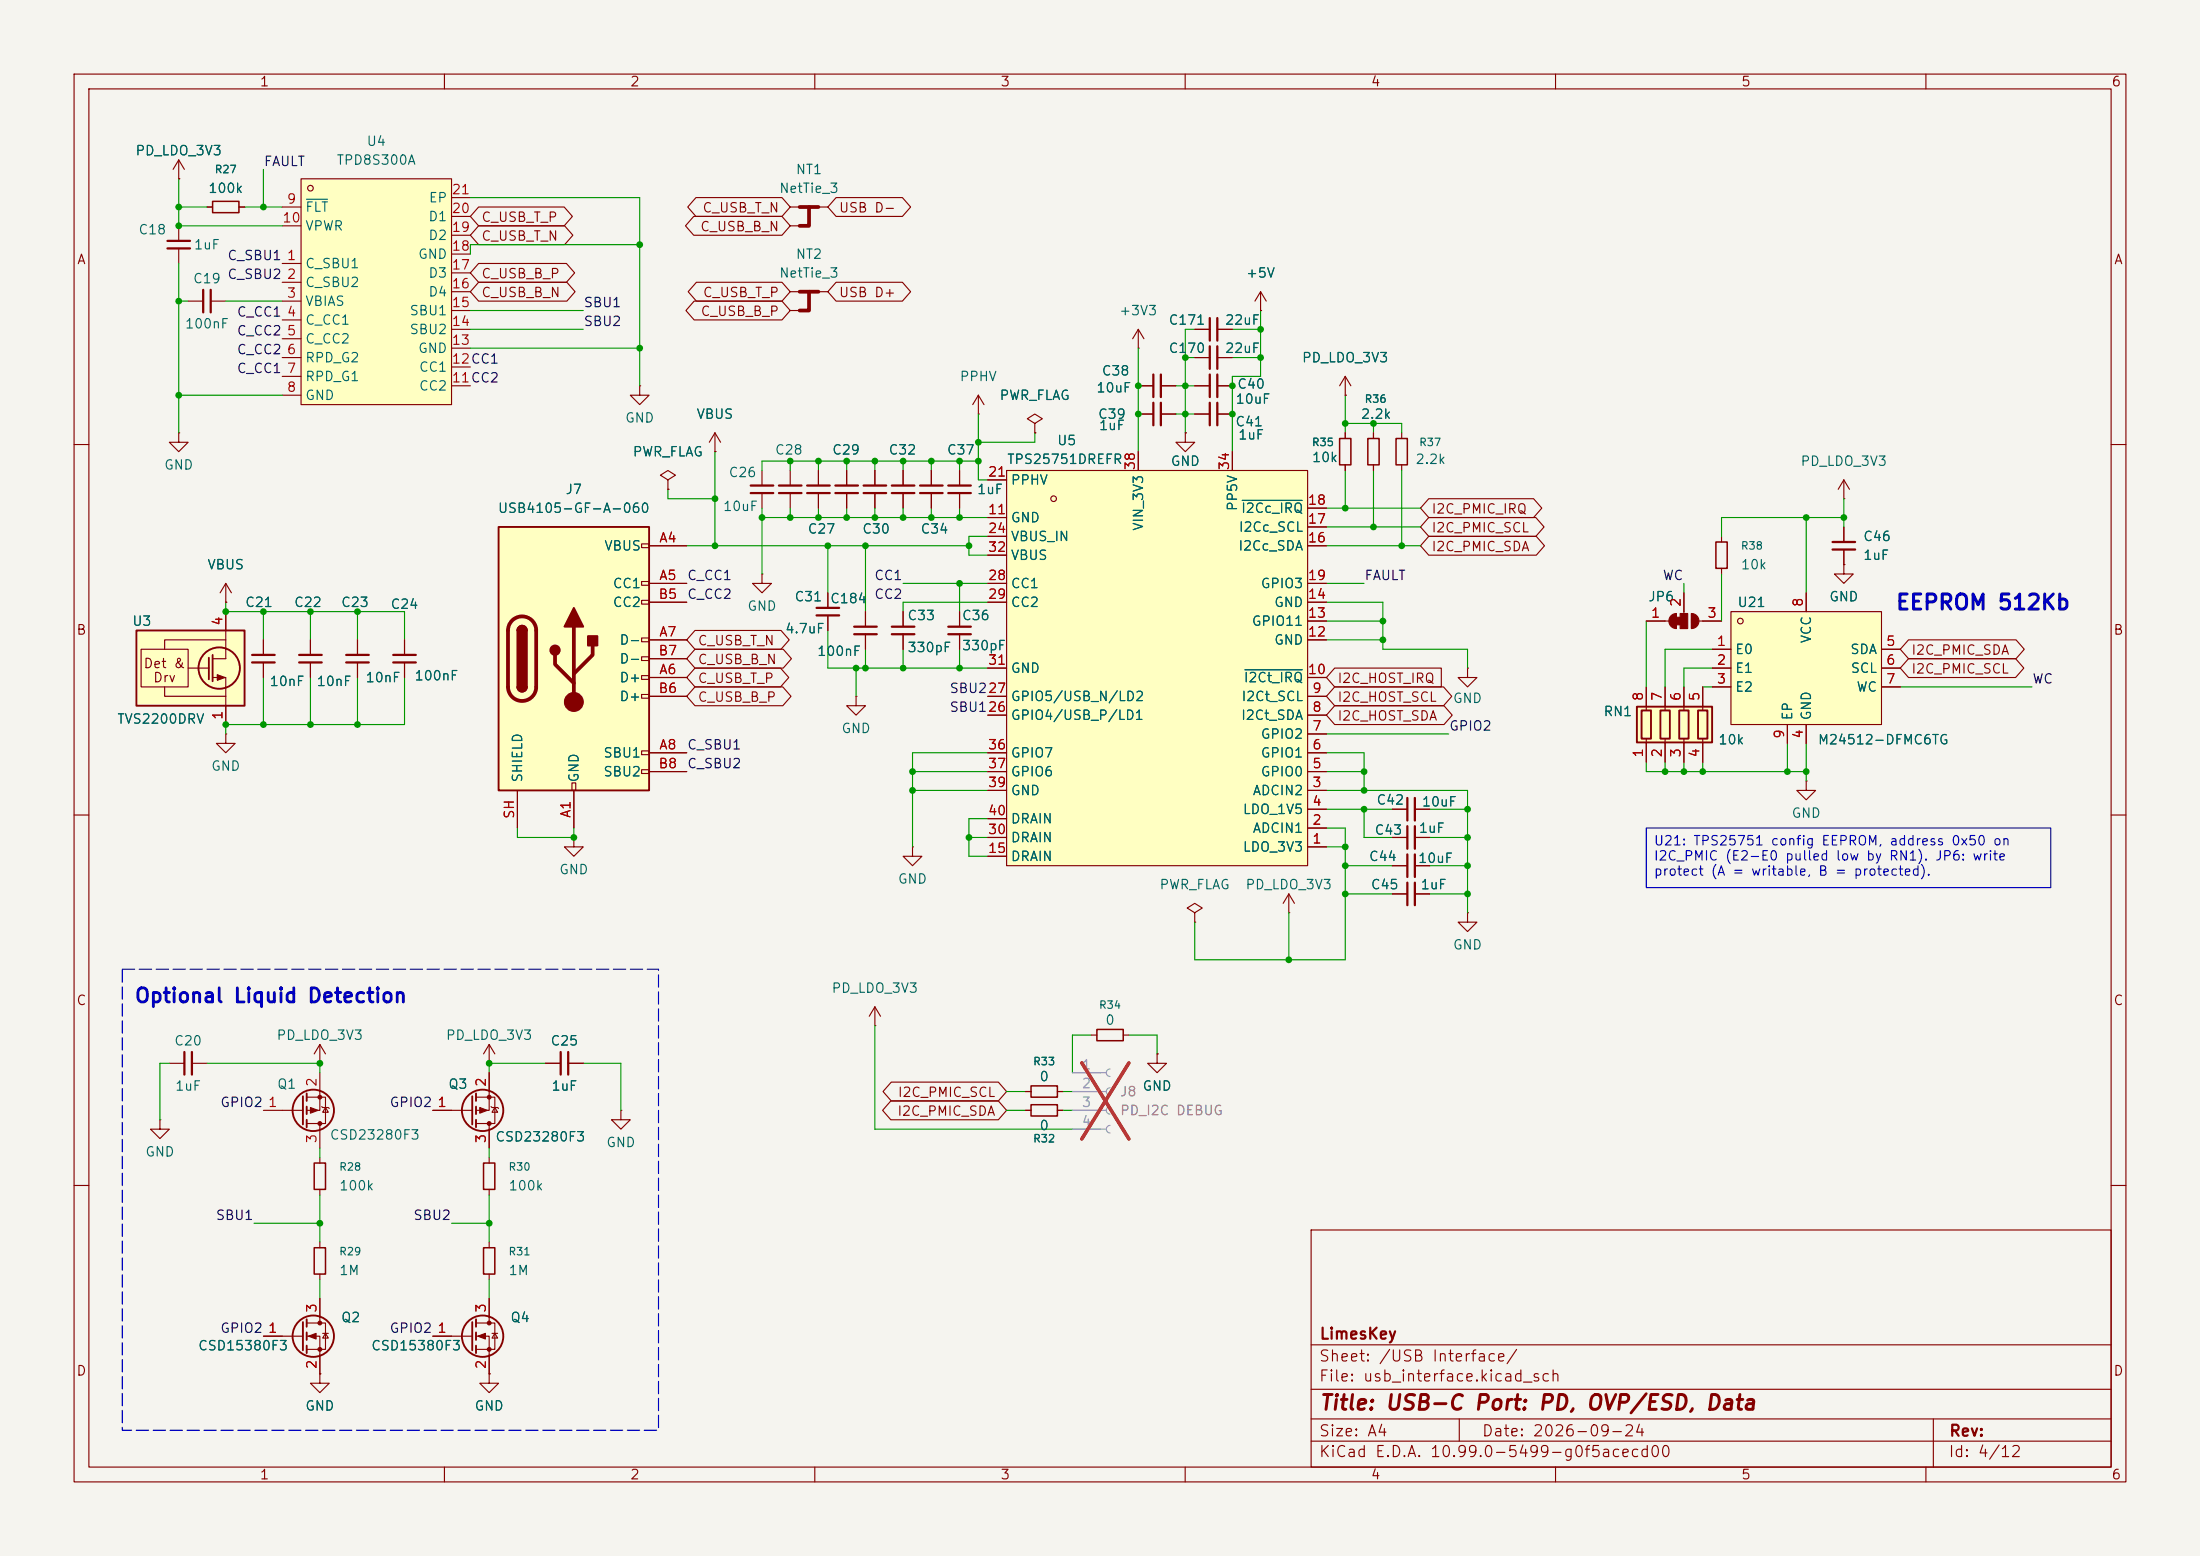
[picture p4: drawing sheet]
<svg xmlns="http://www.w3.org/2000/svg" width="297mm" height="210mm" viewBox="0 0 297 210" stroke-linecap="round" stroke-linejoin="round" font-family="sans-serif">
<path d="M0 0h297v210h-297z" fill="#f5f4ef" stroke="#f5f4ef" stroke-width=".14"/>
<g fill="none" stroke="#840000" stroke-width=".15">
<path d="M10 10h277v190h-277zM12 12h273v186h-273zM60 10v2M110 10v2M160 10v2M210 10v2M260 10v2M10 60h2M129.5 63.5v2M129.5 66.5v2.1M285 60h2M30.5 99.1v1.2h1.2l-1.2 1.3-1.3-1.3h1.3"/>
<path d="M30.5 99.1h.1M10 110h2M77.5 113v1.3h1.2l-1.2 1.3-1.3-1.3h1.3M77.5 113h.1M285 110h2M43.2 143.5h.1M43.2 141l-.8 1.2M43.2 141l.7 1.2M43.2 141v2.5M73.7 143.5h2M76.7 143.5h2M10 160h2"/>
<path d="M177 166h108v32h-108zM285 160h2M60 198v2M110 198v2M160 198v2M177 194.5h108M177 191.5h108M177 187.5h108M177 181.5h108M197 191.5v3M210 198v2M260 198v2"/>
<path d="M261 191.5v6.5"/>
</g>
<path d="M128 65.5h3.1M128 66.5h3.1M75.7 142v3M76.7 142v3" fill="none" stroke="#840000" stroke-width=".3"/>
<path d="M135.9 63.5h40.6v53.3h-40.6z" fill="#ffffc2"/>
<g fill="none" stroke="#840000" stroke-width=".15">
<path d="M189.2 58.4v.8M110.5 63.5v2M110.5 66.5v2.1M133.3 69.9h2.6M133.3 78.7h2.6M133.3 64.8h2.6M133.3 72.4h2.6M133.3 74.9h2.6M135.9 63.5h40.6v53.3h-40.6zM153.7 61v2.5M166.4 61v2.5M176.5 73.7h2.6"/>
<path d="M176.5 71.1h2.6M176.5 68.6h2.6M176.5 78.7h2.6M189.2 62.7v.8M133.3 96.5h2.6M133.3 94h2.6M133.3 81.3h2.6M133.3 90.2h2.6M176.5 99.1h2.6M176.5 96.5h2.6M176.5 94h2.6M176.5 91.4h2.6"/>
<path d="M176.5 86.4h2.6M176.5 83.8h2.6M176.5 81.3h2.6M133.3 106.7h2.6M133.3 104.1h2.6M133.3 101.6h2.6M133.3 115.6h2.6M133.3 113h2.6M133.3 110.5h2.6M176.5 114.3h2.6M176.5 111.8h2.6M176.5 106.7h2.6"/>
<path d="M176.5 109.2h2.6M176.5 104.1h2.6M176.5 101.6h2.6M243.8 105.4v1.3h1.3l-1.3 1.3-1.2-1.3h1.2M243.8 105.4h.1M138.4 149.9h.8M142.7 149.9h.8"/>
<circle cx="142.2" cy="67.3" r=".38"/>
</g>
<path d="M167.7 67.5h8.1M168.1 90.4h7.7" fill="none" stroke="#006464" stroke-width=".15"/>
<path d="M188.5 59.2h1.5v3.5h-1.5zM139.2 149.1h3.5v1.5h-3.5z" fill="none" stroke="#840000" stroke-width=".2"/>
<path d="M144.8 144.8h4.6M144.8 147.3h4.6M144.8 149.9h4.6M144.8 152.4h4.6M149.9 144.3a.51 .51 0 0 0-.5 .5 .51 .51 0 0 0 .5 .5M149.9 146.8a.51 .51 0 0 0-.5 .5 .51 .51 0 0 0 .5 .5M149.9 149.4a.51 .51 0 0 0-.5 .5 .51 .51 0 0 0 .5 .5M149.9 151.9a.51 .51 0 0 0-.5 .5 .51 .51 0 0 0 .5 .5" fill="none" stroke="#9c9b98" stroke-width=".15"/>
<path d="M146 143.5l6.4 10.2M152.4 143.5l-6.4 10.2" fill="none" stroke="#e12e31" stroke-width=".46"/>
<path d="M109 65.5h3M109 66.5h3" fill="none" stroke="#840000" stroke-width=".3"/>
<path d="M67.3 71.1h20.3v35.6h-20.3z" fill="#ffffc2"/>
<path d="M67.3 71.1h20.3v35.6h-20.3zM69.8 85.1a.64 .64 0 0 1 .7-.6 .64 .64 0 0 1 .6 .6M69.8 92.7a.64 .64 0 0 0 .7 .6 .64 .64 0 0 0 .6-.6" fill="none" stroke="#840000" stroke-width=".25"/>
<path d="M69.1 83.8a1.9 1.9 0 0 1 2.1-.5 1.9 1.9 0 0 1 1.2 1.8v7.6a1.91 1.91 0 0 1-1.9 1.9 1.91 1.91 0 0 1-1.9-1.9v-7.6a1.9 1.9 0 0 1 .5-1.3zM74.9 88.4v1.3l2.6 2.5M77.5 84.6v10.1M80 87.1v1.3l-2.5 2.5" fill="none" stroke="#840000" stroke-width=".51"/>
<g fill="#840000" stroke="#840000" stroke-width=".25">
<path d="M69.8 85.1h1.3v7.6h-1.3z"/>
<path d="M70 84.6a.64 .64 0 0 1 .7-.1 .64 .64 0 0 1 .4 .6h-1.3z"/>
<path d="M69.8 92.7h1.3a.64 .64 0 0 1-.6 .6 .64 .64 0 0 1-.7-.6z"/>
<path d="M77.5 82l1.2 2.6h-2.5z"/>
<path d="M79.4 85.9h1.2v1.2h-1.2z"/>
<circle cx="74.9" cy="87.8" r=".63"/>
</g>
<g fill="none" stroke="#840000" stroke-width=".15">
<path d="M86.6 73.4h1v.5h-1zM86.6 78.5h1v.5h-1zM87.6 73.7h5.1M87.6 78.7h5.1M86.6 81h1v.5h-1zM86.6 86.1h1v.5h-1zM86.6 88.6h1v.6h-1zM86.6 91.2h1v.5h-1zM86.6 93.7h1v.5h-1zM87.6 91.4h5.1M87.6 86.4h5.1M87.6 81.3h5.1"/>
<path d="M87.6 94h5.1M87.6 88.9h5.1M69.8 106.7v5.1M77.2 105.7h.5v1h-.5zM77.5 106.7v5.1M86.6 101.3h1v.6h-1zM86.6 103.9h1v.5h-1zM87.6 101.6h5.1M87.6 104.1h5.1"/>
</g>
<circle cx="77.5" cy="94.7" r="1.27" fill="#840000" stroke="#840000" stroke-width=".15"/>
<path d="M18.4 85.1h14.6v10.2h-14.6z" fill="#ffffc2"/>
<g fill="none" stroke="#840000" stroke-width=".25">
<path d="M18.4 85.1h14.6v10.2h-14.6zM28.2 88.8v2.9M28.7 88.4v3.5M40.9 148v3.8M41.4 147.6v1M41.4 149.4v1M41.4 151.1v1M63.8 148v3.8M64.3 147.6v1M64.3 149.4v1M64.3 151.1v1M40.9 178.4v3.8"/>
<path d="M41.4 178.1v1M41.4 179.8v1M41.4 181.6v1"/>
<circle cx="29.6" cy="90.2" r="2.79"/>
<circle cx="42.3" cy="149.9" r="2.79"/>
<circle cx="65.2" cy="149.9" r="2.79"/>
<circle cx="42.3" cy="180.3" r="2.79"/>
</g>
<g fill="none" stroke="#840000" stroke-width=".15">
<path d="M24.1 24.1h.1M24.1 21.6l-.7 1.3M24.1 21.6l.8 1.3M24.1 21.6v2.5M24.1 30.5v2M24.1 33.5v2.1M106.7 39.4h5.1M24.1 58.4v1.3h1.3l-1.3 1.3-1.2-1.3h1.2M24.1 58.4h.1M25.4 40.6h2M28.4 40.6h2.1M96.5 58.4l-.7 1.3"/>
<path d="M96.5 58.4l.8 1.3M96.5 58.4v2.6M106.7 41.9h2.5M30.5 78.7v2.6M30.5 78.7l-.8 1.3M30.5 78.7l.7 1.3M96.5 61h.1M102.9 63.5v2M102.9 66.5v2.1M118.1 63.5v2M118.1 66.5v2.1M19 87.6h6.4v5.1h-6.4z"/>
<path d="M22.2 92.7v1.3h8.3M25.4 90.2h2.8M28.7 91.4h1.8v6.4M30.5 86.4h-8.3v1.2M30.5 81.3h.1M30.5 82.6v6.3h-1.8M35.6 86.4v2M35.6 89.4v2M41.9 86.4v2M41.9 89.4v2M116.8 82.6v2M116.8 85.6v2"/>
<path d="M118.1 138.4h.1M118.1 135.9l-.8 1.3M118.1 135.9l.8 1.3M118.1 135.9v2.5M147.3 139.7h.8M151.6 139.7h.8M174 123.2h.1M174 120.7l-.8 1.2M174 120.7l.8 1.2M174 120.7v2.5M21.6 151.1v1.3h1.3l-1.3 1.3-1.3-1.3h1.3M21.6 151.1h.1"/>
<path d="M22.9 143.5h2M25.9 143.5h2M35.6 149.9h5.3M41.4 148.1h2.5v3.5h-2.5M43.2 144.8v5.1h-1.8M43.2 151.6v3.3M43.2 156.2v.8M43.4 149.4l.2 .1h.7l.1 .1M43.9 149.5l.4 .6h-.7zM58.4 149.9h5.4M64.3 148.1h2.5v3.5h-2.5M66 144.8v5.1h-1.7"/>
<path d="M66 151.6v3.3M66 156.2v.8M66.3 149.4l.1 .1h.8l.1 .1M66.8 149.5l.4 .6h-.8zM83.8 149.9v1.2h1.3l-1.3 1.3-1.3-1.3h1.3M83.8 149.9h.1M41.4 178.6h2.5v3.5h-2.5M43.2 160.5v.8M43.2 167.6v.8M43.2 172v.7M43.2 175.3v3.3M43.6 180h.7"/>
<path d="M43.9 180l.4 .6h-.7zM66 160.5v.8M66 167.6v.8M66 172v.7M35.6 180.3h5.3M41.4 180.3h1.8v5.1M43.2 185.4v1.3h1.2l-1.2 1.3-1.3-1.3h1.3M43.2 185.4h.1M66 185.4v1.3h1.3l-1.3 1.3-1.2-1.3h1.2M66 185.4h.1"/>
</g>
<g fill="#840000" stroke="#840000" stroke-width=".15">
<path d="M29.3 91.1l1.1 .3-1.1 .4z"/>
<path d="M64.8 149.5l1 .4-1 .3z"/>
<path d="M41.7 180.3l1-.3v.7z"/>
<path d="M41.9 149.5l1 .4-1 .3z"/>
<circle cx="66" cy="151.6" r=".25"/>
<circle cx="66" cy="148.1" r=".25"/>
<circle cx="43.2" cy="178.6" r=".25"/>
<circle cx="43.2" cy="182.1" r=".25"/>
<circle cx="43.2" cy="151.6" r=".25"/>
<circle cx="43.2" cy="148.1" r=".25"/>
</g>
<g fill="none" stroke="#840000" stroke-width=".3">
<path d="M22.6 33.5h3.1M22.6 32.5h3.1M27.4 39.1v3.1M28.4 39.1v3.1M101.3 65.5h3.1M101.3 66.5h3.1M116.6 65.5h3M116.6 66.5h3M34 88.4h3.1M34 89.4h3.1M40.4 88.4h3M40.4 89.4h3"/>
<path d="M115.3 84.6h3.1M115.3 85.6h3.1M24.9 142v3M25.9 142v3"/>
</g>
<path d="M148.1 138.9h3.5v1.6h-3.5zM42.4 157h1.5v3.5h-1.5zM65.3 157h1.5v3.5h-1.5zM42.4 168.4h1.5v3.6h-1.5zM65.3 168.4h1.5v3.6h-1.5z" fill="none" stroke="#840000" stroke-width=".2"/>
<path d="M107.9 39.4h2.6M109.2 39.4v2.5h-1.3" fill="none" stroke="#840000" stroke-width=".51"/>
<path d="M40.6 24.1h20.4v30.5h-20.4z" fill="#ffffc2"/>
<g fill="none" stroke="#840000" stroke-width=".15">
<path d="M27.9 27.9h.8M32.3 27.9h.7M38.1 35.6h2.5M38.1 38.1h2.5M38.1 27.9h2.5M38.1 30.5h2.5M40.6 24.1h20.4v30.5h-20.4zM61 39.4h2.5M61 36.8h2.5M61 34.3h2.5M61 31.8h2.5M61 29.2h2.5"/>
<path d="M61 26.7h2.5M106.7 27.9h5.1M106.7 30.5h2.5M170.2 39.4l-.8 1.2M170.2 39.4l.7 1.2M170.2 39.4v2.5M38.1 40.6h2.5M38.1 43.2h2.5M38.1 45.7h2.5M38.1 48.3h2.5M38.1 50.8h2.5M38.1 53.3h2.5"/>
<path d="M61 52.1h2.5M61 49.5h2.5M61 47h2.5M61 44.5h2.5M61 41.9h2.5M139.7 57.2l1-.7-1-.6-1 .6 1 .7v1.2M139.7 58.4h.1M153.7 47h.1M153.7 52.1h2M153.7 44.5l-.8 1.2M153.7 44.5l.7 1.2M153.7 44.5v2.5"/>
<path d="M153.7 55.9h2M156.7 52.1h2M156.7 55.9h2M160 58.4v1.3h1.3l-1.3 1.3-1.3-1.3h1.3M160 58.4h.1M170.2 41.9h.1M181.6 53.3h.1M181.6 50.8l-.8 1.3M181.6 50.8l.8 1.3M181.6 50.8v2.5M181.6 58.4v.8M185.4 58.4v.8"/>
<path d="M102.9 77.5v1.2h1.2l-1.2 1.3-1.3-1.3h1.3M102.9 77.5h.1M114.3 63.5v2M114.3 66.5v2.1M121.9 63.5v2M121.9 66.5v2.1M125.7 63.5v2M125.7 66.5v2.1M181.6 62.7v.8M185.4 62.7v.8M232.4 72.4v.8M232.4 76.7v.8"/>
<path d="M248.9 76.2v1.3h1.3l-1.3 1.2-1.3-1.2h1.3M248.9 76.2h.1M248.9 71.1v2.1M248.9 74.2v2M48.3 86.4v2M48.3 89.4v2M115.6 94v1.3h1.2l-1.2 1.2-1.3-1.2h1.3M115.6 94h.1M121.9 82.6v2M121.9 85.6v2M222.2 83.8h3.1M226.3 82.8v2"/>
<path d="M227.3 80v2.8M228.3 82.8v2M229.4 83.8h3M123.2 114.3v1.3h1.3l-1.3 1.2-1.3-1.2h1.3M123.2 114.3h.1M188 116.8h2M188 109.2h2M188 113h2M191 116.8h2M191 109.2h2M191 113h2M161.3 123.2l1-.6-1-.7-1 .7 1 .6v1.3"/>
<path d="M161.3 124.5h.1M156.2 142.2v1.3h1.3l-1.3 1.3-1.3-1.3h1.3M156.2 142.2h.1M64.3 178.6h2.5v3.5h-2.5M66 175.3v3.3M66.4 180h.8M66.8 180l.4 .6h-.8zM58.4 180.3h5.4M64.3 180.3h1.7v5.1"/>
<circle cx="41.9" cy="25.4" r=".38"/>
</g>
<path d="M41.4 26.9h2.8" fill="none" stroke="#006464" stroke-width=".15"/>
<g fill="none" stroke="#840000" stroke-width=".3">
<path d="M155.7 50.5v3.1M155.7 54.4v3M156.7 50.5v3.1M156.7 54.4v3M112.8 65.5h3M112.8 66.5h3M120.4 65.5h3M120.4 66.5h3M124.2 65.5h3.1M124.2 66.5h3.1M247.4 74.2h3M247.4 73.2h3"/>
<path d="M46.7 88.4h3.1M46.7 89.4h3.1M120.4 84.6h3M120.4 85.6h3M190 107.7v3M190 111.5v3.1M190 115.3v3.1M191 107.7v3M191 111.5v3.1M191 115.3v3.1"/>
</g>
<path d="M107.9 27.9h2.6M109.2 27.9v2.6h-1.3" fill="none" stroke="#840000" stroke-width=".51"/>
<path d="M28.7 27.2h3.6v1.5h-3.6zM180.8 59.2h1.6v3.5h-1.6zM184.7 59.2h1.5v3.5h-1.5zM231.6 73.2h1.6v3.5h-1.6z" fill="none" stroke="#840000" stroke-width=".2"/>
<g fill="none" stroke="#840000" stroke-width=".25">
<path d="M63.8 178.4v3.8M64.3 178.1v1M64.3 179.8v1M64.3 181.6v1"/>
<circle cx="65.2" cy="180.3" r="2.79"/>
</g>
<g fill="#840000" stroke="#840000" stroke-width=".15">
<path d="M64.5 180.3l1-.3v.7z"/>
<path d="M226.3 83.3h.5v1h-.5z"/>
<path d="M225.6 83.1l.3-.2 .4-.1v2a1.02 1.02 0 0 1-.9-.6 1.02 1.02 0 0 1 .2-1.1z"/>
<path d="M226.8 82.8h1v2h-1z"/>
<path d="M228.3 82.8a1.02 1.02 0 0 1 1.1 1 1.02 1.02 0 0 1-1.1 1z"/>
<circle cx="66" cy="178.6" r=".25"/>
<circle cx="66" cy="182.1" r=".25"/>
</g>
<path d="M233.7 82.6h20.3v15.2h-20.3z" fill="#ffffc2"/>
<g fill="none" stroke="#840000" stroke-width=".15">
<path d="M86.4 52.1v1.2h1.2l-1.2 1.3-1.3-1.3h1.3M86.4 52.1h.1M161.3 52.1h2M161.3 44.5h2M161.3 48.3h2M161.3 55.9h2M164.3 52.1h2.1M164.3 44.5h2.1M164.3 48.3h2.1M164.3 55.9h2.1M90.2 64.8l1-.7-1-.6-1 .6 1 .7v1.2M90.2 66h.1"/>
<path d="M106.7 63.5v2M106.7 66.5v2.1M248.9 67.3h.1M248.9 64.8l-.7 1.2M248.9 64.8l.8 1.2M248.9 64.8v2.5M111.8 80v2M111.8 83.1v2M129.5 82.6v2M129.5 85.6v2M198.1 90.2v1.2h1.3l-1.3 1.3-1.3-1.3h1.3M198.1 90.2h.1"/>
<path d="M231.1 87.6h2.6M231.1 90.2h2.6M231.1 92.7h2.6M233.7 82.6h20.3v15.2h-20.3zM241.3 97.8v2.5M243.8 80v2.6M243.8 97.8v2.5M254 87.6h2.5M254 90.2h2.5M254 92.7h2.5M188 120.7h2M191 120.7h2"/>
<path d="M198.1 123.2v1.3h1.3l-1.3 1.2-1.3-1.2h1.3M198.1 123.2h.1M66 143.5h.1M66 141l-.7 1.2M66 141l.8 1.2M66 141v2.5M138.4 147.3h.8M142.7 147.3h.8"/>
<circle cx="235" cy="83.8" r=".38"/>
</g>
<path d="M139.2 146.6h3.5v1.5h-3.5z" fill="none" stroke="#840000" stroke-width=".2"/>
<g fill="none" stroke="#840000" stroke-width=".3">
<path d="M163.3 42.9v3.1M163.3 46.7v3.1M163.3 50.5v3.1M163.3 54.4v3M164.3 42.9v3.1M164.3 46.7v3.1M164.3 50.5v3.1M164.3 54.4v3M105.2 66.5h3M105.2 65.5h3M110.2 83.1h3.1M110.2 82h3.1"/>
<path d="M128 84.6h3.1M128 85.6h3.1M190 119.1v3.1M191 119.1v3.1"/>
</g>
<path d="M221 95.4h10.1v4.8h-10.1z" fill="#ffffc2"/>
<path d="M221 95.4h10.1v4.8h-10.1zM221.6 95.9h1.3v3.8h-1.3zM224.2 95.9h1.2v3.8h-1.2zM226.7 95.9h1.3v3.8h-1.3zM229.2 95.9h1.3v3.8h-1.3z" fill="none" stroke="#840000" stroke-width=".25"/>
<g fill="none" stroke="#840000" stroke-width=".15">
<path d="M24.1 24.1h.1M27.9 27.9h.8M32.3 27.9h.7M64.6 38.1h11.9l1.1 1.3-1.1 1.2h-11.9l-1.1-1.2zM64.6 35.6h11.9l1.1 1.2-1.1 1.3h-11.9l-1.1-1.3zM64.6 27.9h11.6l1.1 1.3-1.1 1.3h-11.6l-1.1-1.3zM64.6 30.5h11.6l1.1 1.3-1.1 1.2h-11.6l-1.1-1.2zM93.7 29.2h11.9l1.1 1.3-1.1 1.3h-11.9l-1.2-1.3zM94 26.7h11.6l1.1 1.2-1.1 1.3h-11.6l-1.2-1.3zM94 38.1h11.6l1.1 1.3-1.1 1.2h-11.6l-1.1-1.2zM112.9 38.1h8.9l1.1 1.3-1.1 1.2h-8.9l-1.1-1.2zM112.9 26.7h8.9l1.1 1.2-1.1 1.3h-8.9l-1.1-1.3z"/>
<path d="M93.7 40.6h11.9l1.1 1.3-1.1 1.3h-11.9l-1.1-1.3zM132.1 55.9h.1M132.1 53.3l-.8 1.3M132.1 53.3l.7 1.3M132.1 53.3v2.6M139.7 58.4h.1M153.7 52.1h2M153.7 55.9h2M156.7 52.1h2M156.7 55.9h2M160 58.4h.1M161.3 52.1h2"/>
<path d="M161.3 55.9h2M161.3 44.5h2M161.3 48.3h2M164.3 52.1h2.1M164.3 55.9h2.1M164.3 44.5h2.1M164.3 48.3h2.1M170.2 41.9h.1M181.6 53.3h.1M181.6 58.4v.8M185.4 58.4v.8M87.6 73.7h5.1"/>
<path d="M87.6 78.7h5.1M90.2 66h.1M96.5 61h.1M110.5 63.5v2M110.5 66.5v2.1M114.3 63.5v2M114.3 66.5v2.1M118.1 63.5v2M118.1 66.5v2.1M121.9 63.5v2M121.9 66.5v2.1M125.7 63.5v2"/>
<path d="M125.7 66.5v2.1M129.5 63.5v2M129.5 66.5v2.1M133.3 69.9h2.6M133.3 78.7h2.6M133.3 64.8h2.6M133.3 72.4h2.6M133.3 74.9h2.6M153.7 61v2.5M166.4 61v2.5M176.5 73.7h2.6M176.5 71.1h2.6"/>
<path d="M176.5 68.6h2.6M176.5 78.7h2.6M181.6 62.7v.8M185.4 62.7v.8M192.9 67.3h14.1l1.1 1.3-1.1 1.3h-14.1l-1.1-1.3zM192.9 69.8h14.4l1.1 1.3-1.1 1.3h-14.4l-1.1-1.3zM192.9 72.4h14.5l1.1 1.3-1.1 1.2h-14.5l-1.1-1.2zM248.9 76.2h.1M248.9 71.1v2.1M248.9 74.2v2M30.5 81.3h.1M30.5 82.6v2.5"/>
<path d="M30.5 95.3v2.5M35.6 86.4v2M35.6 89.4v2M41.9 86.4v2M41.9 89.4v2M48.3 86.4v2M48.3 89.4v2M54.6 86.4v2M54.6 89.4v2M87.6 94h5.1M87.6 91.4h5.1M87.6 86.4h5.1"/>
<path d="M87.6 81.3h5.1M87.6 88.9h5.1M93.8 85.1h11.6l1.1 1.3-1.1 1.2h-11.6l-1.1-1.2zM93.8 92.7h11.9l1.1 1.3-1.1 1.3h-11.9l-1.1-1.3zM93.8 87.6h11.9l1.1 1.3-1.1 1.3h-11.9l-1.1-1.3zM93.8 90.2h11.6l1.1 1.2-1.1 1.3h-11.6l-1.1-1.3zM111.8 80v2M111.8 83.1v2M116.8 82.6v2M116.8 85.6v2M121.9 82.6v2M121.9 85.6v2"/>
<path d="M129.5 82.6v2M129.5 85.6v2M133.3 96.5h2.6M133.3 94h2.6M133.3 81.3h2.6M133.3 90.2h2.6M176.5 99.1h2.6M176.5 96.5h2.6M176.5 94h2.6M176.5 91.4h2.6M176.5 86.4h2.6M176.5 83.8h2.6"/>
<path d="M176.5 81.3h2.6M180.2 90.2h14.4v2.5h-14.4l-1.1-1.3zM180.2 92.7h14.7l1.1 1.3-1.1 1.3h-14.7l-1.1-1.3zM180.2 95.2h14.7l1.2 1.3-1.2 1.3h-14.7l-1.1-1.3zM222.2 92.7v3.2M222.2 99.7v3.2M222.2 83.8h2.6M224.8 92.7v3.2M224.8 99.7v3.2M227.3 80v2.6M227.3 92.7v3.2M227.3 99.7v3.2"/>
<path d="M229.9 92.7v3.2M229.9 99.7v3.2M229.9 83.8h2.5M231.1 90.2h2.6M231.1 87.6h2.6M231.1 92.7h2.6M241.3 97.8v2.5M243.8 80v2.6M243.8 97.8v2.5M254 90.2h2.5M254 87.6h2.5M254 92.7h2.5"/>
<path d="M257.7 88.9h14.4l1.1 1.3-1.1 1.2h-14.4l-1.2-1.2zM257.7 86.4h14.5l1.1 1.2-1.1 1.3h-14.5l-1.2-1.3zM69.8 106.7v5.1M77.5 106.7v5.1M87.6 104.1h5.1M87.6 101.6h5.1M133.3 106.7h2.6M133.3 104.1h2.6M133.3 101.6h2.6M133.3 115.6h2.6M133.3 113h2.6M133.3 110.5h2.6"/>
<path d="M176.5 114.3h2.6M176.5 111.8h2.6M176.5 106.7h2.6M176.5 109.2h2.6M176.5 104.1h2.6M176.5 101.6h2.6M188 109.2h2M188 113h2M188 116.8h2M191 109.2h2M191 113h2M191 116.8h2"/>
<path d="M188 120.7h2M191 120.7h2M58.4 149.9h2.6M66 144.8v2.5M66 152.4v2.5M73.7 143.5h2M76.7 143.5h2M120.3 148.6h14.5l1.1 1.3-1.1 1.2h-14.5l-1.2-1.2zM120.3 146h14.5l1.1 1.3-1.1 1.3h-14.5l-1.1-1.3zM138.4 149.9h.8M138.4 147.3h.8M142.7 149.9h.8"/>
<path d="M142.7 147.3h.8M156.2 142.2h.1M43.2 175.3v2.5M66 175.3v2.5M35.6 180.3h2.5M43.2 185.4h.1M43.2 182.9v2.5M58.4 180.3h2.6M66 185.4h.1M66 182.9v2.5"/>
</g>
<path d="M53.1 88.4h3M53.1 89.4h3" fill="none" stroke="#840000" stroke-width=".3"/>
<g fill="none" stroke="#009600" stroke-width=".15">
<path d="M24.1 24.1v6.4h14M24.1 35.6v22.8M24.1 27.9h3.8M33 27.9h5.1M35.6 22.9v5M63.5 26.7h22.9v25.4M86.4 33h-22.9v1.3M24.1 40.6h1.3M24.1 53.3h14M30.5 40.6h7.6M63.5 44.5h15.2M63.5 47h22.9"/>
<path d="M63.5 41.9h15.2M132.1 55.9v8.9h1.2M139.7 58.4v1.3h-7.6M153.7 47v14M158.7 52.1h2.6M158.7 55.9h2.6M160 48.3h1.3M161.3 44.5h-1.3v13.9M166.4 48.3h3.8M166.4 44.5h3.8M170.2 41.9v8.9h-3.8v10.2M181.6 57.2h7.6v1.2"/>
<path d="M181.6 53.3v5.1M185.4 57.2v1.2M90.2 66v1.3h6.3M92.7 73.7h38.1M96.5 61v12.7M102.9 69.9h30.4M102.9 68.6v8.9M106.7 62.2v1.3M106.7 68.6v1.3M110.5 62.2v1.3M110.5 68.6v1.3M111.8 73.7v6.3"/>
<path d="M114.3 62.2v1.3M114.3 68.6v1.3M116.8 73.7v8.9M118.1 62.2v1.3M118.1 68.6v1.3M121.9 62.2v1.3M121.9 68.6v1.3M121.9 78.7h11.4M125.7 62.2v1.3M125.7 68.6v1.3M129.5 62.2v1.3M129.5 68.6v1.3"/>
<path d="M129.5 78.7v3.9M132.1 62.2h-29.2v1.3M133.3 72.4h-2.5v2.5h2.5M179.1 73.7h12.7M179.1 68.6h12.7M179.1 78.7h5M179.1 71.1h12.7M181.6 63.5v5.1M185.4 63.5v7.6M189.2 63.5v10.2M227.3 78.7v1.3M232.4 77.5v6.3"/>
<path d="M243.8 69.9v10.1M248.9 69.9h-16.5v2.5M248.9 67.3v3.8M30.5 81.3v1.3h24.1v3.8M35.6 82.6v3.8M35.6 91.4v6.4M41.9 82.6v3.8M41.9 91.4v6.4M48.3 82.6v3.8M48.3 91.4v6.4M54.6 91.4v6.4h-24.1v1.3M111.8 85.1v5.1h21.5"/>
<path d="M115.6 90.2v3.8M116.8 87.6v2.6M121.9 87.6v2.6M129.5 87.6v2.6M133.3 81.3h-11.4v1.3M179.1 81.3h7.6v6.3h11.4v2.6M179.1 99.1h16.5M179.1 86.4h7.6M179.1 83.8h7.6M222.2 83.8v8.9M229.9 92.7h1.2M231.1 90.2h-3.8v2.5"/>
<path d="M231.1 87.6h-6.3v5.1M256.5 92.7h17.8M69.8 111.8v1.2h7.7v-1.2M123.2 106.7h10.1M123.2 104.1h10.1M130.8 113h2.5M133.3 110.5h-2.5v5.1h2.5M133.3 101.6h-10.1v12.7M179.1 111.8h2.5v17.7h-20.3v-5M179.1 106.7h19v16.5M179.1 114.3h2.5M179.1 104.1h5"/>
<path d="M179.1 101.6h5v5.1M179.1 109.2h8.9M181.6 116.8h6.4M184.1 109.2v3.8h3.9M193 113h5.1M193 116.8h5.1M193 109.2h5.1M222.2 102.9v1.2h21.6M224.8 102.9v1.2M227.3 102.9v1.2M229.9 102.9v1.2M241.3 100.3v3.8"/>
<path d="M243.8 100.3v5.1M118.1 138.4v14h26.7M147.3 139.7h-2.5v5.1M152.4 139.7h3.8v2.5M174 123.2v6.3M181.6 120.7h6.4M193 120.7h5.1M22.9 143.5h-1.3v7.6M27.9 143.5h15.3v1.3M43.2 154.9v1.3M66 154.9v1.3M73.7 143.5h-7.7v1.3"/>
<path d="M78.7 143.5h5.1v6.4M135.9 147.3h2.5M135.9 149.9h2.5M143.5 147.3h1.3M143.5 149.9h1.3M34.3 165.1h8.9M43.2 161.3v6.3M43.2 172.7v2.6M61 165.1h5M66 161.3v6.3M66 172.7v2.6"/>
</g>
<path d="M222.2 111.8h54.7v8h-54.7z" fill="none" stroke="#0000c2" stroke-width=".15"/>
<path d="M16.5 130.8h72.4v62.2h-72.4z" fill="none" stroke="#0000c2" stroke-width=".15" stroke-dasharray="1.7 .6"/>
<path d="M167.7 67.5h8.1M168.1 90.4h7.7" fill="none" stroke="#006464" stroke-width=".15"/>
<path d="M144.8 144.8h3.8M144.8 147.3h3.8M144.8 149.9h3.8M144.8 152.4h3.8" fill="none" stroke="#9c9b98" stroke-width=".15"/>
<path d="M146 143.5l6.4 10.2M152.4 143.5l-6.4 10.2" fill="none" stroke="#e12e31" stroke-width=".46"/>
<g fill="#009600">
<circle cx="24.1" cy="53.3" r=".46"/>
<circle cx="48.3" cy="97.8" r=".46"/>
<circle cx="66" cy="165.1" r=".46"/>
<circle cx="116.8" cy="73.7" r=".46"/>
<circle cx="106.7" cy="62.2" r=".46"/>
<circle cx="123.2" cy="104.1" r=".46"/>
<circle cx="77.5" cy="113" r=".46"/>
<circle cx="166.4" cy="55.9" r=".46"/>
<circle cx="170.2" cy="48.3" r=".46"/>
<circle cx="174" cy="129.5" r=".46"/>
<circle cx="181.6" cy="114.3" r=".46"/>
<circle cx="181.6" cy="120.7" r=".46"/>
<circle cx="181.6" cy="68.6" r=".46"/>
<circle cx="185.4" cy="71.1" r=".46"/>
<circle cx="186.7" cy="86.4" r=".46"/>
<circle cx="189.2" cy="73.7" r=".46"/>
<circle cx="198.1" cy="120.7" r=".46"/>
<circle cx="243.8" cy="104.1" r=".46"/>
<circle cx="24.1" cy="27.9" r=".46"/>
<circle cx="24.1" cy="30.5" r=".46"/>
<circle cx="35.6" cy="27.9" r=".46"/>
<circle cx="24.1" cy="40.6" r=".46"/>
<circle cx="30.5" cy="97.8" r=".46"/>
<circle cx="30.5" cy="82.6" r=".46"/>
<circle cx="48.3" cy="82.6" r=".46"/>
<circle cx="35.6" cy="82.6" r=".46"/>
<circle cx="43.2" cy="143.5" r=".46"/>
<circle cx="86.4" cy="33" r=".46"/>
<circle cx="96.5" cy="73.7" r=".46"/>
<circle cx="106.7" cy="69.9" r=".46"/>
<circle cx="118.1" cy="69.9" r=".46"/>
<circle cx="130.8" cy="73.7" r=".46"/>
<circle cx="184.1" cy="104.1" r=".46"/>
<circle cx="184.1" cy="109.2" r=".46"/>
<circle cx="186.7" cy="83.8" r=".46"/>
<circle cx="198.1" cy="113" r=".46"/>
<circle cx="35.6" cy="97.8" r=".46"/>
<circle cx="41.9" cy="82.6" r=".46"/>
<circle cx="41.9" cy="97.8" r=".46"/>
<circle cx="96.5" cy="67.3" r=".46"/>
<circle cx="110.5" cy="69.9" r=".46"/>
<circle cx="114.3" cy="69.9" r=".46"/>
<circle cx="121.9" cy="62.2" r=".46"/>
<circle cx="125.7" cy="69.9" r=".46"/>
<circle cx="130.8" cy="113" r=".46"/>
<circle cx="153.7" cy="52.1" r=".46"/>
<circle cx="198.1" cy="109.2" r=".46"/>
<circle cx="43.2" cy="165.1" r=".46"/>
<circle cx="66" cy="143.5" r=".46"/>
<circle cx="86.4" cy="47" r=".46"/>
<circle cx="102.9" cy="69.9" r=".46"/>
<circle cx="110.5" cy="62.2" r=".46"/>
<circle cx="111.8" cy="73.7" r=".46"/>
<circle cx="114.3" cy="62.2" r=".46"/>
<circle cx="116.8" cy="90.2" r=".46"/>
<circle cx="123.2" cy="106.7" r=".46"/>
<circle cx="160" cy="52.1" r=".46"/>
<circle cx="241.3" cy="104.1" r=".46"/>
<circle cx="129.5" cy="69.9" r=".46"/>
<circle cx="129.5" cy="90.2" r=".46"/>
<circle cx="132.1" cy="59.7" r=".46"/>
<circle cx="132.1" cy="62.2" r=".46"/>
<circle cx="160" cy="55.9" r=".46"/>
<circle cx="160" cy="48.3" r=".46"/>
<circle cx="166.4" cy="52.1" r=".46"/>
<circle cx="181.6" cy="57.2" r=".46"/>
<circle cx="184.1" cy="106.7" r=".46"/>
<circle cx="198.1" cy="116.8" r=".46"/>
<circle cx="248.9" cy="69.9" r=".46"/>
<circle cx="224.8" cy="104.1" r=".46"/>
<circle cx="227.3" cy="104.1" r=".46"/>
<circle cx="229.9" cy="104.1" r=".46"/>
<circle cx="243.8" cy="69.9" r=".46"/>
<circle cx="115.6" cy="90.2" r=".46"/>
<circle cx="118.1" cy="62.2" r=".46"/>
<circle cx="121.9" cy="69.9" r=".46"/>
<circle cx="121.9" cy="90.2" r=".46"/>
<circle cx="125.7" cy="62.2" r=".46"/>
<circle cx="129.5" cy="78.7" r=".46"/>
<circle cx="129.5" cy="62.2" r=".46"/>
<circle cx="153.7" cy="55.9" r=".46"/>
<circle cx="170.2" cy="44.5" r=".46"/>
<circle cx="181.6" cy="116.8" r=".46"/>
<circle cx="185.4" cy="57.2" r=".46"/>
</g>
<text font-size="2" fill="#0000c2" x="255.8" y="82.8">EEPROM 512Kb</text>
<text font-size="2" fill="#840000" x="178" y="190.8">Title: USB-C Port: PD, OVP/ESD, Data</text>
<text font-size="1.9" fill="#0000c2" x="18.1" y="135.8">Optional Liquid Detection</text>
<g font-size="1.5" fill="#840000">
<text x="178" y="184.1">Sheet: /USB Interface/</text>
<text x="178" y="181.1">LimesKey</text>
<text x="178" y="186.8">File: usb_interface.kicad_sch</text>
<text x="178" y="197">KiCad E.D.A. 10.99.0-5499-g0f5acecd00</text>
<text x="178" y="194.2">Size: A4</text>
<text x="200" y="194.2">Date: 2026-09-24</text>
<text x="263" y="197">Id: 4/12</text>
<text x="263" y="194.2">Rev:</text>
</g>
<g font-size="1.3" fill="#840000">
<text x="35" y="12">1</text>
<text x="85" y="12">2</text>
<text x="135" y="12">3</text>
<text x="185" y="12">4</text>
<text x="235" y="12">5</text>
<text x="285" y="12">6</text>
<text x="94.7" y="29">C_USB_T_N</text>
<text x="113.2" y="29">USB D-</text>
<text x="10.3" y="36">A</text>
<text x="64.9" y="30.3">C_USB_T_P</text>
<text x="64.9" y="32.8">C_USB_T_N</text>
<text x="94.4" y="31.5">C_USB_B_N</text>
<text x="285.3" y="36">A</text>
<text x="64.9" y="40.4">C_USB_B_N</text>
<text x="64.9" y="37.9">C_USB_B_P</text>
<text x="94.8" y="40.4">C_USB_T_P</text>
<text x="113.2" y="40.4">USB D+</text>
<text x="94.5" y="43">C_USB_B_P</text>
<text x="193.2" y="69.6">I2C_PMIC_IRQ</text>
<text x="193.2" y="72.2">I2C_PMIC_SCL</text>
<text x="193.2" y="74.7">I2C_PMIC_SDA</text>
<text x="10.2" y="86">B</text>
<text x="94.1" y="87.4">C_USB_T_N</text>
<text x="94.1" y="90">C_USB_B_N</text>
<text x="257.9" y="88.7">I2C_PMIC_SDA</text>
<text x="285.2" y="86">B</text>
<text x="19.3" y="90.5">Det &amp;</text>
<text x="20.6" y="92.4">Drv</text>
<text x="94.1" y="95">C_USB_B_P</text>
<text x="94.1" y="92.5">C_USB_T_P</text>
<text x="180.5" y="92.5">I2C_HOST_IRQ</text>
<text x="180.5" y="95">I2C_HOST_SCL</text>
<text x="257.9" y="91.2">I2C_PMIC_SCL</text>
<text x="180.5" y="97.6">I2C_HOST_SDA</text>
<text x="10.2" y="136">C</text>
<text x="285.2" y="136">C</text>
<text x="121.1" y="148.4">I2C_PMIC_SCL</text>
<text x="121.1" y="150.9">I2C_PMIC_SDA</text>
<text x="10.2" y="186">D</text>
<text x="285.2" y="186">D</text>
<text x="35" y="200">1</text>
<text x="85" y="200">2</text>
<text x="135" y="200">3</text>
<text x="185" y="200">4</text>
<text x="235" y="200">5</text>
<text x="285" y="200">6</text>
</g>
<g font-size="1.3" fill="#006464">
<text x="18.2" y="21.3">PD_LDO_3V3</text>
<text x="45.4" y="22.6">TPD8S300A</text>
<text x="49.4" y="20">U4</text>
<text x="107.3" y="23.8">NT1</text>
<text x="28" y="26.4">100k</text>
<text x="41.1" y="28.9">FLT</text>
<text x="57.8" y="27.6">EP</text>
<text x="105.1" y="26.4">NetTie_3</text>
<text x="18.6" y="32">C18</text>
<text x="26.1" y="34">1uF</text>
<text x="41.1" y="31.4">VPWR</text>
<text x="56.4" y="35.3">GND</text>
<text x="57.7" y="32.7">D2</text>
<text x="57.7" y="30.2">D1</text>
<text x="107.3" y="35.3">NT2</text>
<text x="26" y="38.6">C19</text>
<text x="41.1" y="36.5">C_SBU1</text>
<text x="41.1" y="39.1">C_SBU2</text>
<text x="41.1" y="41.6">VBIAS</text>
<text x="57.7" y="40.3">D4</text>
<text x="57.7" y="37.8">D3</text>
<text x="105.1" y="37.8">NetTie_3</text>
<text x="168.1" y="37.8">+5V</text>
<text x="24.9" y="44.7">100nF</text>
<text x="41.1" y="44.1">C_CC1</text>
<text x="41.1" y="46.7">C_CC2</text>
<text x="55.2" y="45.4">SBU2</text>
<text x="55.2" y="42.9">SBU1</text>
<text x="56.4" y="48">GND</text>
<text x="151" y="42.9">+3V3</text>
<text x="157.7" y="44.1">C171</text>
<text x="157.7" y="48">C170</text>
<text x="165.3" y="44.1">22uF</text>
<text x="165.3" y="48">22uF</text>
<text x="41.1" y="49.2">RPD_G2</text>
<text x="41.1" y="51.8">RPD_G1</text>
<text x="56.5" y="53">CC2</text>
<text x="56.5" y="50.5">CC1</text>
<text x="129.5" y="51.8">PPHV</text>
<text x="147.9" y="53.3">10uF</text>
<text x="148.7" y="51">C38</text>
<text x="166.9" y="52.8">C40</text>
<text x="175.7" y="49.2">PD_LDO_3V3</text>
<text x="41.1" y="54.3">GND</text>
<text x="84.3" y="57.4">GND</text>
<text x="93.9" y="56.8">VBUS</text>
<text x="134.9" y="54.3">PWR_FLAG</text>
<text x="148.1" y="56.8">C39</text>
<text x="148.3" y="58.4">1uF</text>
<text x="166.7" y="57.9">C41</text>
<text x="166.7" y="54.8">10uF</text>
<text x="167.1" y="59.6">1uF</text>
<text x="183.6" y="56.8">2.2k</text>
<text x="22.1" y="63.7">GND</text>
<text x="85.3" y="61.9">PWR_FLAG</text>
<text x="98.3" y="64.7">C26</text>
<text x="104.5" y="61.7">C28</text>
<text x="112.3" y="61.7">C29</text>
<text x="119.9" y="61.7">C32</text>
<text x="127.7" y="61.7">C37</text>
<text x="135.9" y="62.9">TPS25751DREFR</text>
<text x="136.4" y="65.7">PPHV</text>
<text x="142.6" y="60.4">U5</text>
<text x="158" y="63.2">GND</text>
<text x="177" y="62.7">10k</text>
<text x="191" y="62.9">2.2k</text>
<text x="243" y="63.2">PD_LDO_3V3</text>
<text x="67.1" y="69.5">USB4105-GF-A-060</text>
<text x="76.3" y="67">J7</text>
<text x="97.5" y="69.3">10uF</text>
<text x="131.8" y="67">1uF</text>
<text x="136.4" y="70.8">GND</text>
<text x="154.6" y="71.7" transform="rotate(-90 154.6 71.7)">VIN_3V3</text>
<text x="167.3" y="69.1" transform="rotate(-90 167.3 69.1)">PP5V</text>
<text x="167.4" y="69.5">I2Cc_IRQ</text>
<text x="27.9" y="77.2">VBUS</text>
<text x="81.5" y="74.6">VBUS</text>
<text x="109" y="72.3">C27</text>
<text x="116.3" y="72.3">C30</text>
<text x="124.2" y="72.3">C34</text>
<text x="136.4" y="73.4">VBUS_IN</text>
<text x="136.4" y="75.9">VBUS</text>
<text x="167.1" y="74.6">I2Cc_SDA</text>
<text x="167.1" y="72.1">I2Cc_SCL</text>
<text x="234.9" y="77.2">10k</text>
<text x="251.4" y="73.3">C46</text>
<text x="251.4" y="75.9">1uF</text>
<text x="33" y="82.2">C21</text>
<text x="39.6" y="82.2">C22</text>
<text x="46" y="82.2">C23</text>
<text x="52.6" y="82.5">C24</text>
<text x="82.6" y="79.7">CC1</text>
<text x="82.6" y="82.2">CC2</text>
<text x="100.8" y="82.8">GND</text>
<text x="107.2" y="81.5">C31</text>
<text x="112" y="81.7">C184</text>
<text x="136.4" y="79.7">CC1</text>
<text x="136.4" y="82.2">CC2</text>
<text x="170.1" y="79.7">GPIO3</text>
<text x="171.9" y="82.2">GND</text>
<text x="222.4" y="81.5">JP6</text>
<text x="234.5" y="82.2">U21</text>
<text x="246.9" y="81.5">GND</text>
<text x="17.8" y="84.8">U3</text>
<text x="83.5" y="87.3">D-</text>
<text x="83.5" y="89.9">D-</text>
<text x="105.9" y="85.8">4.7uF</text>
<text x="110.2" y="88.8">100nF</text>
<text x="122.4" y="84">C33</text>
<text x="122.4" y="88.3">330pF</text>
<text x="129.8" y="84">C36</text>
<text x="129.8" y="88.1">330pF</text>
<text x="168.9" y="84.8">GPIO11</text>
<text x="171.9" y="87.3">GND</text>
<text x="234.2" y="88.6">E0</text>
<text x="244.8" y="86.9" transform="rotate(-90 244.8 86.9)">VCC</text>
<text x="249.7" y="88.6">SDA</text>
<text x="36.3" y="92.9">10nF</text>
<text x="42.7" y="92.9">10nF</text>
<text x="49.3" y="92.4">10nF</text>
<text x="55.9" y="92.1">100nF</text>
<text x="83.5" y="92.4">D+</text>
<text x="83.5" y="94.9">D+</text>
<text x="136.4" y="94.9">GPIO5/USB_N/LD2</text>
<text x="136.4" y="91.1">GND</text>
<text x="167.5" y="94.9">I2Ct_SCL</text>
<text x="167.8" y="92.4">I2Ct_IRQ</text>
<text x="196.1" y="95.2">GND</text>
<text x="234.2" y="91.1">E1</text>
<text x="234.2" y="93.7">E2</text>
<text x="249.8" y="91.1">SCL</text>
<text x="250.5" y="93.7">WC</text>
<text x="15.7" y="98">TVS2200DRV</text>
<text x="113.5" y="99.3">GND</text>
<text x="136.4" y="97.5">GPIO4/USB_P/LD1</text>
<text x="167.4" y="97.5">I2Ct_SDA</text>
<text x="170.1" y="100">GPIO2</text>
<text x="216.4" y="97">RN1</text>
<text x="231.9" y="100.8">10k</text>
<text x="242.3" y="97.3" transform="rotate(-90 242.3 97.3)">EP</text>
<text x="244.8" y="97.3" transform="rotate(-90 244.8 97.3)">GND</text>
<text x="245.3" y="100.8">M24512-DFMC6TG</text>
<text x="28.4" y="104.3">GND</text>
<text x="70.8" y="105.7" transform="rotate(-90 70.8 105.7)">SHIELD</text>
<text x="78.4" y="105.7" transform="rotate(-90 78.4 105.7)">GND</text>
<text x="81.4" y="102.6">SBU1</text>
<text x="81.4" y="105.1">SBU2</text>
<text x="136.4" y="102.6">GPIO7</text>
<text x="136.4" y="105.1">GPIO6</text>
<text x="136.4" y="107.6">GND</text>
<text x="169" y="107.6">ADCIN2</text>
<text x="170.1" y="105.1">GPIO0</text>
<text x="170.1" y="102.6">GPIO1</text>
<text x="136.4" y="114">DRAIN</text>
<text x="136.4" y="111.5">DRAIN</text>
<text x="167.7" y="110.2">LDO_1V5</text>
<text x="169" y="112.7">ADCIN1</text>
<text x="185.5" y="113">C43</text>
<text x="185.7" y="108.9">C42</text>
<text x="191.4" y="112.7">1uF</text>
<text x="191.9" y="109.2">10uF</text>
<text x="241.8" y="110.7">GND</text>
<text x="75.4" y="118.3">GND</text>
<text x="121.1" y="119.6">GND</text>
<text x="136.4" y="116.5">DRAIN</text>
<text x="167.7" y="115.3">LDO_3V3</text>
<text x="184.7" y="116.5">C44</text>
<text x="191.3" y="116.8">10uF</text>
<text x="156.4" y="120.3">PWR_FLAG</text>
<text x="168.1" y="120.3">PD_LDO_3V3</text>
<text x="185" y="120.3">C45</text>
<text x="191.7" y="120.3">1uF</text>
<text x="196.1" y="128.5">GND</text>
<text x="112.2" y="134.3">PD_LDO_3V3</text>
<text x="23.4" y="141.4">C20</text>
<text x="37.2" y="140.7">PD_LDO_3V3</text>
<text x="60.1" y="140.7">PD_LDO_3V3</text>
<text x="74.2" y="141.4">C25</text>
<text x="149.1" y="138.6">0</text>
<text x="23.5" y="147.5">1uF</text>
<text x="37.3" y="147.3">Q1</text>
<text x="60.4" y="147.3">Q3</text>
<text x="74.3" y="147.5">1uF</text>
<text x="140.2" y="146.3">0</text>
<text x="154.1" y="147.5">GND</text>
<text x="44.4" y="154.1">CSD23280F3</text>
<text x="66.8" y="154.4">CSD23280F3</text>
<text x="81.8" y="155.1">GND</text>
<text x="140.2" y="152.9">0</text>
<text x="19.5" y="156.4">GND</text>
<text x="45.7" y="161">100k</text>
<text x="68.6" y="161">100k</text>
<text x="45.7" y="172.4">1M</text>
<text x="68.6" y="172.4">1M</text>
<text x="46" y="178.8">Q2</text>
<text x="68.8" y="178.8">Q4</text>
<text x="26.7" y="182.6">CSD15380F3</text>
<text x="50" y="182.6">CSD15380F3</text>
<text x="41.1" y="190.7">GND</text>
<text x="64" y="190.7">GND</text>
</g>
<g font-size="1.3" fill="#0f0f0f">
<text x="35.5" y="22.7">FAULT</text>
<text x="30.6" y="35.4">C_SBU1</text>
<text x="30.6" y="38">C_SBU2</text>
<text x="78.7" y="41.8">SBU1</text>
<text x="31.9" y="45.6">C_CC2</text>
<text x="31.9" y="43.1">C_CC1</text>
<text x="78.7" y="44.3">SBU2</text>
<text x="31.9" y="48.1">C_CC2</text>
<text x="31.9" y="50.7">C_CC1</text>
<text x="92.7" y="78.6">C_CC1</text>
<text x="92.7" y="81.2">C_CC2</text>
<text x="117.9" y="78.6">CC1</text>
<text x="117.9" y="81.2">CC2</text>
<text x="184.1" y="78.6">FAULT</text>
<text x="224.4" y="78.6">WC</text>
<text x="128.1" y="93.9">SBU227</text>
<text x="274.3" y="92.6">WC</text>
<text x="92.7" y="101.5">C_SBU1</text>
<text x="128.1" y="96.4">SBU126</text>
<text x="195.6" y="98.9">GPIO2</text>
<text x="92.7" y="104">C_SBU2</text>
<text x="29.6" y="149.7">GPIO2</text>
<text x="52.5" y="149.7">GPIO2</text>
<text x="29" y="165">SBU1</text>
<text x="55.7" y="165">SBU2</text>
<text x="29.6" y="180.2">GPIO2</text>
<text x="52.5" y="180.2">GPIO2</text>
</g>
<g font-size="1.3" fill="#a90000">
<text x="38.6" y="27.8">9</text>
<text x="60.9" y="29.1">20</text>
<text x="60.9" y="26.5">21</text>
<text x="38" y="30.3">10</text>
<text x="38.6" y="35.4">1</text>
<text x="60.9" y="34.2">18</text>
<text x="60.9" y="31.6">19</text>
<text x="38.6" y="38">2</text>
<text x="38.6" y="40.5">3</text>
<text x="60.9" y="41.8">15</text>
<text x="60.9" y="39.2">16</text>
<text x="60.9" y="36.7">17</text>
<text x="38.6" y="43">4</text>
<text x="38.6" y="45.6">5</text>
<text x="60.9" y="46.9">13</text>
<text x="60.9" y="44.3">14</text>
<text x="38.6" y="48.1">6</text>
<text x="38.6" y="50.7">7</text>
<text x="38.6" y="53.2">8</text>
<text x="60.9" y="51.9">11CC2</text>
<text x="60.9" y="49.4">12CC1</text>
<text x="133.3" y="64.6">21</text>
<text x="153.5" y="63.6" transform="rotate(-90 153.5 63.6)">38</text>
<text x="166.2" y="63.6" transform="rotate(-90 166.2 63.6)">34</text>
<text x="133.3" y="69.7">11</text>
<text x="176.5" y="71">17</text>
<text x="176.5" y="68.4">18</text>
<text x="88.9" y="73.5">A4</text>
<text x="133.3" y="72.3">24</text>
<text x="133.3" y="74.8">32</text>
<text x="176.5" y="73.5">16</text>
<text x="88.8" y="81.1">B5</text>
<text x="88.9" y="78.6">A5</text>
<text x="133.3" y="78.6">28</text>
<text x="133.3" y="81.1">29</text>
<text x="176.5" y="83.7">13</text>
<text x="176.5" y="81.1">14</text>
<text x="176.5" y="78.6">19</text>
<text x="222.8" y="83.7">1</text>
<text x="227.2" y="82" transform="rotate(-90 227.2 82)">2</text>
<text x="230.4" y="83.7">3</text>
<text x="243.7" y="82" transform="rotate(-90 243.7 82)">8</text>
<text x="30.3" y="84.6" transform="rotate(-90 30.3 84.6)">4</text>
<text x="88.8" y="88.8">B7</text>
<text x="88.9" y="86.2">A7</text>
<text x="176.5" y="86.2">12</text>
<text x="231.7" y="87.5">1</text>
<text x="254.5" y="87.5">5</text>
<text x="88.8" y="93.8">B6</text>
<text x="88.9" y="91.3">A6</text>
<text x="133.3" y="90">31</text>
<text x="133.3" y="93.8">27</text>
<text x="176.5" y="91.3">10</text>
<text x="177.1" y="93.8">9</text>
<text x="222.1" y="94.7" transform="rotate(-90 222.1 94.7)">8</text>
<text x="224.7" y="94.7" transform="rotate(-90 224.7 94.7)">7</text>
<text x="227.2" y="94.7" transform="rotate(-90 227.2 94.7)">6</text>
<text x="229.7" y="94.7" transform="rotate(-90 229.7 94.7)">5</text>
<text x="231.7" y="90">2</text>
<text x="231.7" y="92.6">3</text>
<text x="254.5" y="90">6</text>
<text x="254.5" y="92.6">7</text>
<text x="30.3" y="97.3" transform="rotate(-90 30.3 97.3)">1</text>
<text x="88.9" y="101.5">A8</text>
<text x="133.3" y="101.5">36</text>
<text x="133.3" y="96.4">26</text>
<text x="177.1" y="101.5">6</text>
<text x="177.1" y="98.9">7</text>
<text x="177.1" y="96.4">8</text>
<text x="241.2" y="99.8" transform="rotate(-90 241.2 99.8)">9</text>
<text x="243.7" y="99.8" transform="rotate(-90 243.7 99.8)">4</text>
<text x="88.8" y="104">B8</text>
<text x="133.3" y="104">37</text>
<text x="133.3" y="106.5">39</text>
<text x="177.1" y="106.5">3</text>
<text x="177.1" y="104">5</text>
<text x="222.1" y="102.3" transform="rotate(-90 222.1 102.3)">1</text>
<text x="224.7" y="102.3" transform="rotate(-90 224.7 102.3)">2</text>
<text x="227.2" y="102.3" transform="rotate(-90 227.2 102.3)">3</text>
<text x="229.7" y="102.3" transform="rotate(-90 229.7 102.3)">4</text>
<text x="69.7" y="110.6" transform="rotate(-90 69.7 110.6)">SH</text>
<text x="77.3" y="110.5" transform="rotate(-90 77.3 110.5)">A1</text>
<text x="133.3" y="112.9">30</text>
<text x="133.3" y="110.4">40</text>
<text x="177.1" y="111.6">2</text>
<text x="177.1" y="109.1">4</text>
<text x="133.3" y="115.4">15</text>
<text x="177.1" y="114.2">1</text>
<text x="36.1" y="149.7">1</text>
<text x="43" y="146.8" transform="rotate(-90 43 146.8)">2</text>
<text x="59" y="149.7">1</text>
<text x="65.9" y="146.8" transform="rotate(-90 65.9 146.8)">2</text>
<text x="43" y="154.4" transform="rotate(-90 43 154.4)">3</text>
<text x="65.9" y="154.4" transform="rotate(-90 65.9 154.4)">3</text>
<text x="43" y="177.3" transform="rotate(-90 43 177.3)">3</text>
<text x="65.9" y="177.3" transform="rotate(-90 65.9 177.3)">3</text>
<text x="36.1" y="180.2">1</text>
<text x="43" y="184.9" transform="rotate(-90 43 184.9)">2</text>
<text x="59" y="180.2">1</text>
<text x="65.9" y="184.9" transform="rotate(-90 65.9 184.9)">2</text>
</g>
<g font-size="1.3" fill="#0000c2">
<text x="223.2" y="114.4">U21: TPS25751 config EEPROM, address 0x50 on</text>
<text x="223.2" y="116.5">I2C_PMIC (E2-E0 pulled low by RN1). JP6: write</text>
<text x="223.2" y="118.5">protect (A = writable, B = protected).</text>
</g>
<g font-size="1.3" fill="#a5a4a2">
<text x="146" y="144.6">1</text>
<text x="146" y="147.2">2</text>
<text x="146" y="149.7">3</text>
<text x="146" y="152.3">4</text>
</g>
<g font-size="1.3" fill="#939391">
<text x="151.1" y="148.3">J8</text>
<text x="151.1" y="150.8">PD_I2C DEBUG</text>
</g>
<g font-size="1" fill="#006464">
<text x="28.9" y="23.6">R27</text>
<text x="184.1" y="54.6">R36</text>
<text x="177" y="60.5">R35</text>
<text x="191.5" y="60.5">R37</text>
<text x="234.9" y="74.4">R38</text>
<text x="148.3" y="136.4">R34</text>
<text x="139.4" y="144">R33</text>
<text x="139.4" y="154.4">R32</text>
<text x="45.7" y="158.2">R28</text>
<text x="68.6" y="158.2">R30</text>
<text x="45.7" y="169.7">R29</text>
<text x="68.6" y="169.7">R31</text>
</g>
</svg>
